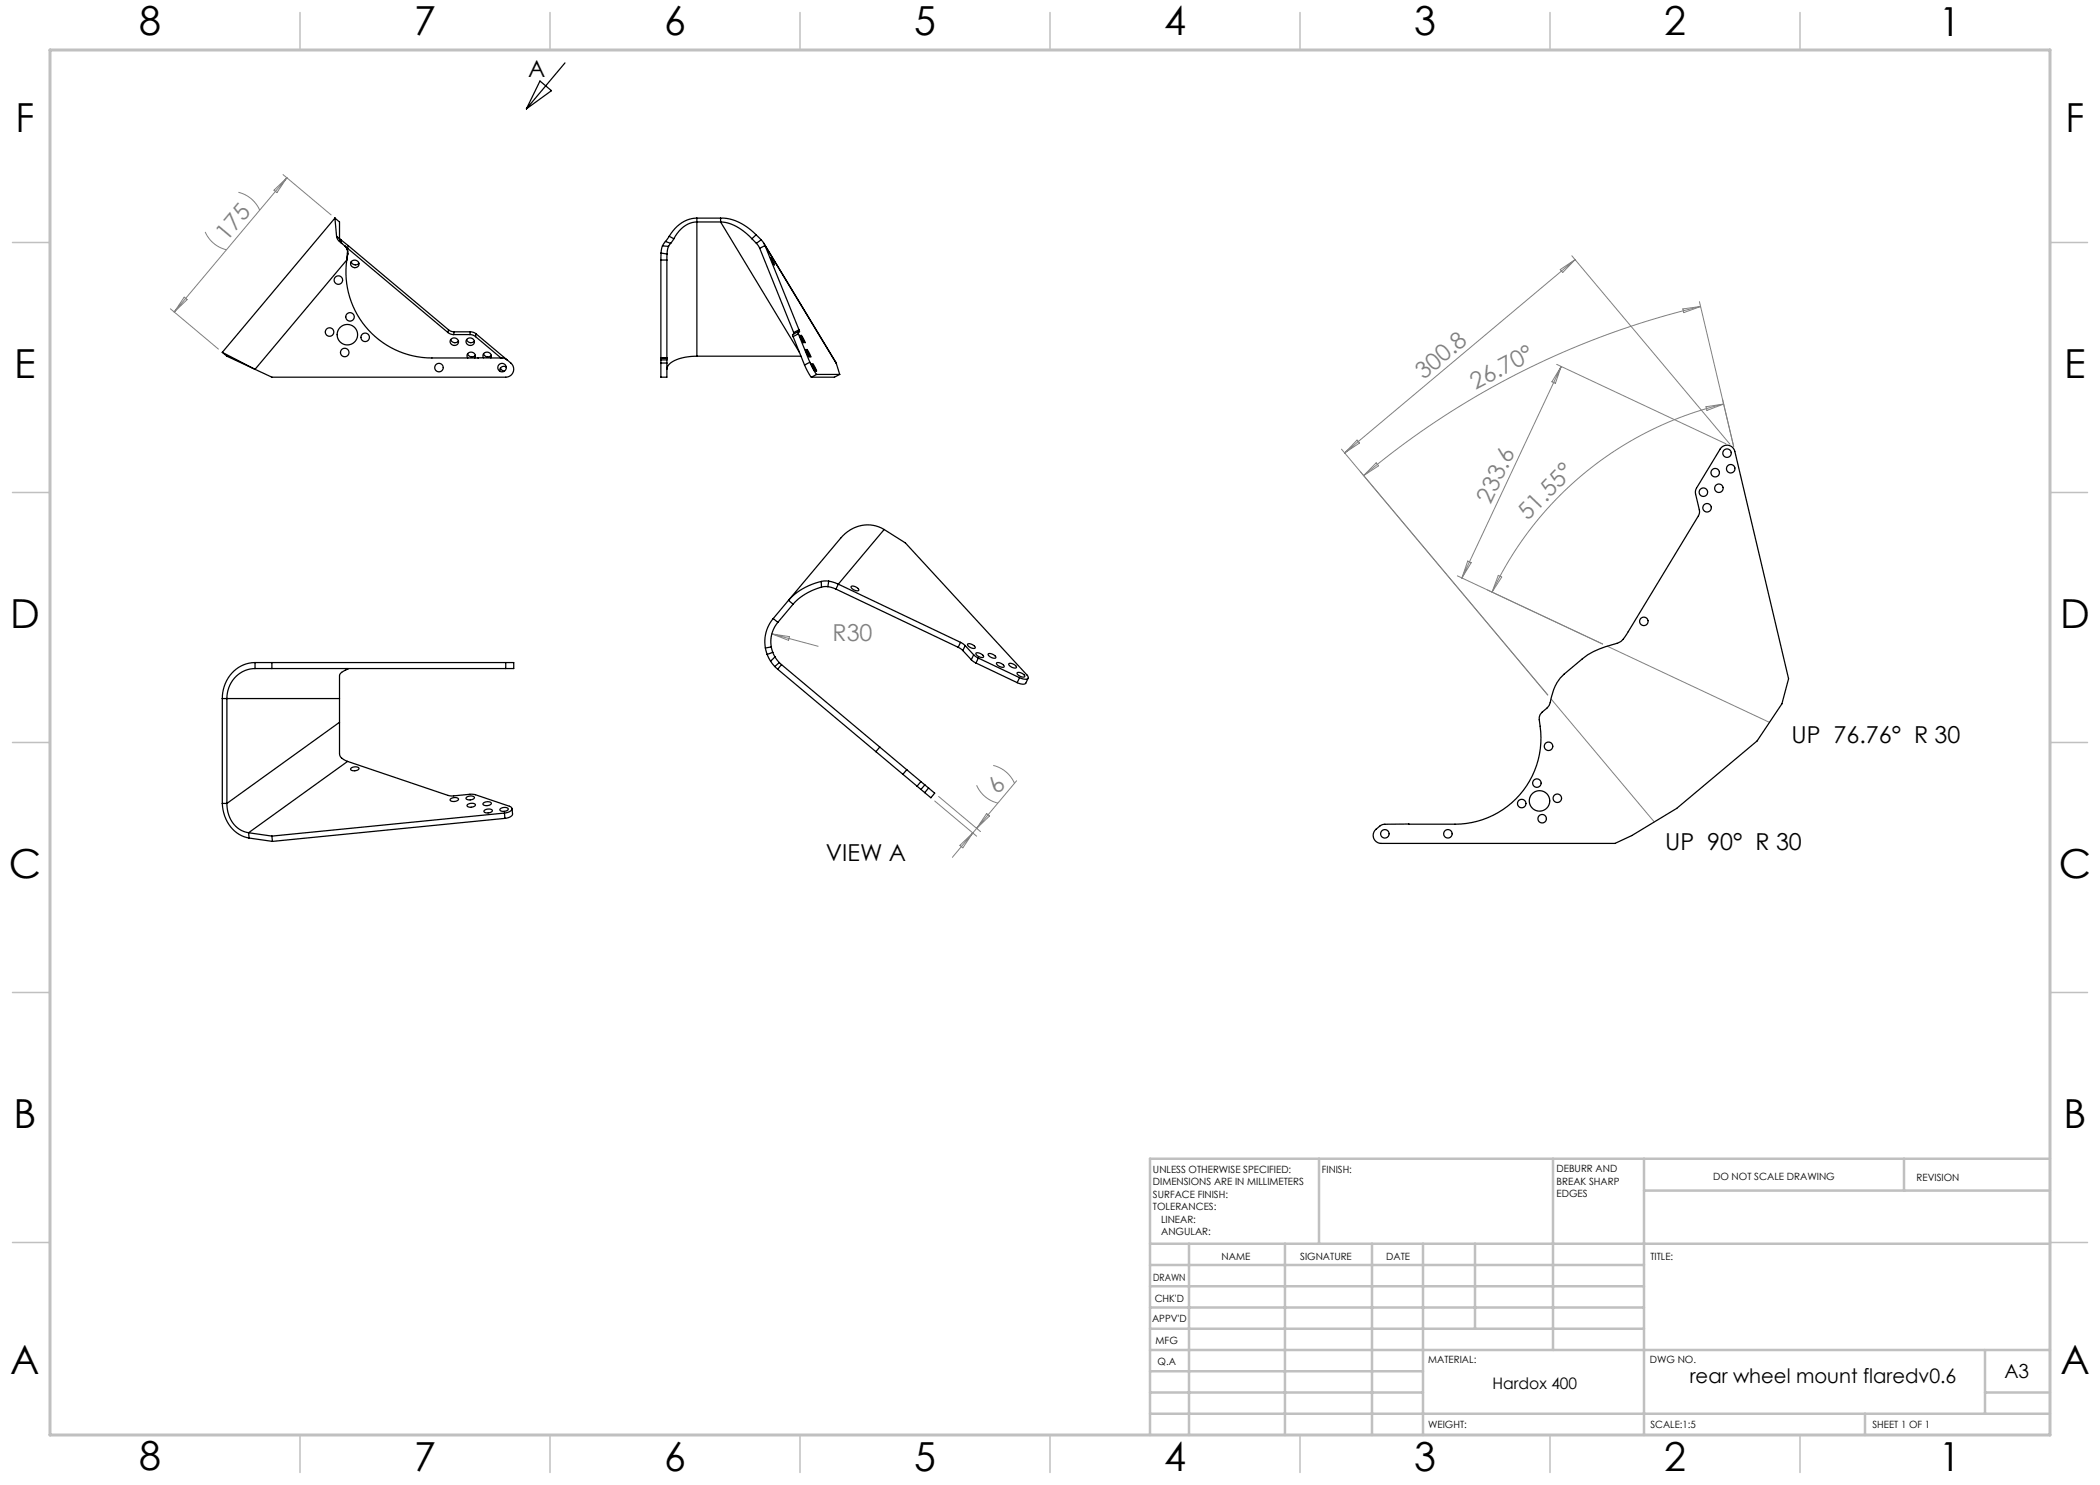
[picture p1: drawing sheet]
<svg xmlns="http://www.w3.org/2000/svg" width="420mm" height="297mm" viewBox="0 0 420 297" stroke-linecap="round" stroke-linejoin="round" font-family="sans-serif">
<g fill="none" stroke="#808080" stroke-width=".2">
<path d="M47.7 38.5a6.2 6.2 0 0 1 4.2 3.5M54.8 38l2.6-2.4-2 2.9zM56.6 34.9l9.6 8.1M57.4 35.6l-22.6 26.8M36.8 59.4l.6 .5-2.6 2.5zM41 46.4a6.2 6.2 0 0 0 4.3 3.6M312 53.9l3-2-2.5 2.6zM314.4 51.2l31.6 37.6M315 51.9l-46.1 38.7M34.1 61.8l9.6 8M311.3 72.9l33.9 15.9M312.2 73.3l-19.8 42.3"/>
<path d="M312.2 73.3l-1.1 3.4-.7-.3zM336.6 61.8l3.5-.5-3.3 1.2zM339.9 60.3l6.8 29M340.1 61.3a163.3 163.3 0 0 0-67.4 33.8M268.3 89.8l41.3 49.2M271.4 88l.5 .6-3 2zM275.2 92.6l.5 .6-3 1.9zM341.2 81.4l3.5-.6-3.3 1.3zM344.7 80.8a68.6 68.6 0 0 0-46.3 37.6M291.5 115.2l29 13.6M293.5 112.2l.7 .3-1.8 3.1zM299.7 115.1l.6 .3-1.9 3z"/>
<path d="M154.4 126.8l9.2 2.5M154.4 126.8l3.5 .5-.2 .8zM310.2 139.8l20.7 24.6M321.4 129.2l32.5 15.3M187.7 159.3l8.4 7M195.3 157a6.2 6.2 0 0 0 4.3 3.6M198.6 153.1a6.2 6.2 0 0 1 4.3 3.6M203.3 156.2l-8.7 10.4M186.9 160.2l8.4 7M192 169.1l2.6-2.5-2 3zM194.6 166.6l-4.1 4.9M197.3 162.7l.6 .5-2.6 2.5z"/>
</g>
<g fill="none" stroke="#000" stroke-width=".25">
<path d="M108 16.2l2.3 1.9-5 3.7zM113 12.6l-7.7 9.2M67 43.6l.3 3.7M67 43.6l.9 .8v3.3M67 43.6v.1M67 43.6l-22.5 26.9M67.3 47.3a3.7 3.7 0 0 0 1.5 1.8l.1 .1M67.3 47.3l.6 .4M67.9 47.7l.1 .6 .3 .4-.1-.7M67.9 47.7l.3 .3M68.2 48l1.4 1.1M68.9 49.2l.5 .6 .1 .8"/>
<path d="M68.9 49.2a1.68 1.68 0 0 1 .7 1.5v.1M69.1 49.3l.4 .4M69.4 52a17.2 17.2 0 0 0 17 19.6h14l1 .4M69.4 52l-18.4 21.9M69.5 50.6l.1 .2M69.5 50.6l-.1 1.4M69.5 49.7l-.1 .1M69.5 49.7l20.1 16.8M69.6 50.8l-.2 1.2M69.6 49.1l-.1 .6M69.6 49.1l20.1 16.9M70.2 52.4a.9 .9 0 0 0 1.6 .2"/>
<path d="M132.2 52v19.6M132.2 52h1.2M132.2 50.6l1.2 .2M132.2 50.6v1.4M132.5 49.2l-.3 1.4M132.5 49.2l1.2 .1M133.1 48.3l-.6 .9M133.1 48.3l1 .4M133.4 52v19.6M133.4 50.8v1.2M133.7 49.3l-.3 1.5M133.8 47.3l-.7 1"/>
<path d="M133.8 47.3l1 .4M134.1 48.7l-.4 .6M134.8 47.7l-.7 1M139.4 43.6a6.6 6.6 0 0 0-5.6 3.7M139.4 43.6v27.6M139.4 43.6h4.7M144.1 44.4h-4.7a5.4 5.4 0 0 0-4.6 3.3M144.1 43.6a9.9 9.9 0 0 1 7.1 3.4M144.1 44.4a9.3 9.3 0 0 1 6.3 3.3M144.1 44.4l15.8 26.1M144.1 43.6v.8M150.4 47.7l.9 1"/>
<path d="M151.2 47l1 1M151.2 47l-.8 .7M151.3 48.7l.6 1M151.9 49.7l6.8 16.8M152.2 48l.8 1.1M152.2 48l-.9 .7M152.8 48.6l14.5 24.1M153 49.1l6.8 16.9M153 49.1l14.3 23.6M153 49.1l-1.1 .6M154.1 51.5l.8 1.5zM44.5 70.5l6.5 3.4"/>
<path d="M44.5 70.5l.9 .7 5.6 2.7M89.6 66.5l.5 .3 .6 .1M89.7 66l.5 .3 .6 .1M89.7 66l-.1 .5M90.1 67.9a.9 .9 0 0 0 1.6 .3M90.7 66.9h3.3M90.8 66.4l-.1 .5M90.8 66.4h3.3M93.3 67.9a.9 .9 0 0 0 1.6 .3M93.5 70.8a.9 .9 0 0 0 1.6 .2M93.6 71.6a.8 .8 0 0 1 .7-1.2 .8 .8 0 0 1 .7 1.2M94 66.9l.6 .1 .5 .3"/>
<path d="M94.1 66.4l.6 .1 .5 .3M94.1 66.4l-.1 .5M95.1 67.3l5.1 4.3M95.2 66.8l7 5.8a1.6 1.6 0 0 1 .4 1.8 1.6 1.6 0 0 1-1.5 1h-46.7l-3.4-1.5M95.2 66.8l-.1 .5M96.7 70.8a.9 .9 0 0 0 1.6 .2M96.7 71.6a.8 .8 0 0 1 .8-1.2 .8 .8 0 0 1 .7 1.2M100.1 73.6l.2 .4 .6 .2M101.2 73.4a.79 .79 0 0 0-.9 0 .79 .79 0 0 0-.3 .9M132.2 72.6v2.8h1.2v-2.8M132.2 71.6v.4M132.2 71.6h1.2"/>
<path d="M132.2 72.6h1.2M132.2 72h1.2M132.2 71.6h.1M132.2 72v.6M133.4 71.6v.4M133.4 71.6h.1M133.4 72v.6M139.4 71.2a7.4 7.4 0 0 0-5.8 1.9l-.2 .8M139.4 71.2h20.8M158.6 67.3l2.3 5.7M158.7 66.5l.1 .3M159.6 66.4l-1.1 .5 .1 .4"/>
<path d="M159.7 66.8l2.3 5.7M159.7 66.8l-1.1 .5M159.8 66l.1 .4h-.3l.1 .4M159.8 66l-1.1 .5M159.9 67l.8 1.5zM160.2 67l.8 1.5zM160.9 73l1.4 2.4M161.1 69.9l.7 1.5zM161.4 69.9l.8 1.5zM162 72.5l1.3 2.4M162 72.5l-1.1 .5M162.2 72.7l.8 1.5z"/>
<path d="M162.5 72.7l.8 1.5zM163.3 74.9h4.6M163.3 74.9l-1 .5M167.3 72.7l.6 2.2M167.9 74.9l-1 .5h-4.6M344.2 89.5a1.6 1.6 0 0 1 2.8 .8l10.7 45.4-1.3 5.1-5 7.4-16.1 13.5-8.9 5.4-3.4 1.6h-46.8a1.6 1.6 0 0 1-1.5-1.1 1.6 1.6 0 0 1 .5-1.7l1-.8 .6-.2 14.2-.1a17.3 17.3 0 0 0 16.9-20.8 2.3 2.3 0 0 1 1.5-2.4 2.76 2.76 0 0 0 .9-2.1 8.6 8.6 0 0 1 2.5-4.7l3.7-3a18.2 18.2 0 0 1 7.1-3.2 4.3 4.3 0 0 0 2.1-2.3l14.1-23.3 .1-.9-.8-3.4 .1-.8zM164.2 116.3a12.5 12.5 0 0 0-6.5 3.8l.9 .7M164.2 116.3l.1 1.1M164.3 117.4a11.7 11.7 0 0 0-5.7 3.4M165.6 117.3l-1.3 .1M165.6 117.3l1.6 .5M165.7 116.2l2 .6"/>
<path d="M165.7 116.2l-1.5 .1M165.7 116.2l-.1 1.1M167.2 117.8l24.4 11.7M167.7 116.8l24.4 11.7M167.7 116.8l-.5 1M170.2 117.3a1.15 1.15 0 0 1 1.5 .8 1.25 1.25 0 0 1-1.5-.8zM176.8 105.9l4.3 2.7 24.3 26.4a.48 .48 0 0 1 .2 .7 .48 .48 0 0 1-.7 .1l-1-.3M176.8 105.9a6.7 6.7 0 0 0-8.7 1.7l-13.5 16.1M176.8 105.9l-9.1 10.9M44.5 139.7h23.4M44.5 139.7v21M51 132.5a6.9 6.9 0 0 0-6.5 7.2"/>
<path d="M51 133.7a5.8 5.8 0 0 0-5.6 6v21M51 133.7h50.1M51 132.5v1.2M51 132.5h50.1M54.4 132.5v1.2M67.9 139.7v4.8M69.4 133.7h.2M69.6 133.7h.1M69.6 133.7l-.2 .2a1.89 1.89 0 0 0-1.5 2.2v3.6M69.6 133.7v.1M101.1 132.5h1.6v1.2h-1.6M101.1 132.5v1.2"/>
<path d="M153.1 129.6l.3 1.3M153.4 130.9l.7 1.3M154.1 132.2l.9 1.1M154.3 129.4l.3 1.1M154.3 129.4l-1.2 .2M154.6 130.5l.4 .9M154.6 130.5l-1.2 .4M154.6 123.7a7.2 7.2 0 0 0-1.5 5.9M154.6 123.7l1 .8M155 133.3l.5 .5M155 131.4l-.9 .8M155 131.4l.9 1.1"/>
<path d="M155.5 133.8l19.7 16.5M155.6 124.5a6 6 0 0 0-1.3 4.9M155.9 132.5l-.9 .8M155.9 132.5l.4 .4M156.3 132.9l19.7 16.5M156.3 132.9l-.8 .9M158.6 120.8l-3 3.7M191.6 129.5l1 .6M192.1 128.5l.9 .6M192.1 128.5l-.5 1M192.6 130.1l1.7 1.9M193 129.1l1.7 1.9"/>
<path d="M193 129.1l-.4 1M193.5 128.8a1.15 1.15 0 0 1 1.5 .8 1.25 1.25 0 0 1-1.5-.8zM194.3 132l.9 .6M194.7 131l1 .6M194.7 131l-.4 1M195.2 130.6a1.15 1.15 0 0 1 1.5 .8 1.25 1.25 0 0 1-1.5-.8zM195.2 132.6l8.2 3.9M195.7 131.6l8.2 3.9M195.7 131.6l-.5 1M197.6 130.8a1.15 1.15 0 0 1 1.5 .8 1.25 1.25 0 0 1-1.5-.8zM199.3 132.6a1.15 1.15 0 0 1 1.5 .8 1.25 1.25 0 0 1-1.5-.8zM201.8 132.8a1.15 1.15 0 0 1 1.5 .8 1.25 1.25 0 0 1-1.5-.8z"/>
<path d="M203.4 134.6a1.15 1.15 0 0 1 1.5 .8 1.25 1.25 0 0 1-1.5-.8zM203.9 135.5l-.5 1M205.6 135.6l-.4 1a1.38 1.38 0 0 1-1.8-.1M67.9 144.5v3.6a8.6 8.6 0 0 0 .2 3.3l1.4 .9M67.9 144.5l-22.5 16.2M69.5 152.3l20.2 6.8 .9 .1 4.3-.3 7 2.3a.54 .54 0 0 1 .5 .6 .54 .54 0 0 1-.5 .5l-1 .3M69.5 152.3l-19.8 14.2M70.2 153.7a1.16 1.16 0 0 1 1.6 0 1.16 1.16 0 0 1-1.7 .2zM90.1 159.8a1.16 1.16 0 0 1 1.6 .1 1.16 1.16 0 0 1-1.7 .1zM93.3 159.5a1.16 1.16 0 0 1 1.6 0 1.16 1.16 0 0 1-1.7 .2zM175.2 150.3l8.2 6.9M176 149.4l-.8 .9"/>
<path d="M176 149.4l8.2 6.9M181.4 153.9l-.8 1M183.4 157.2l.8 .7M184.2 156.3l.8 .7M184.2 156.3l-.8 .9M184.2 157.9l.7 .6M185 157l-.8 .9M185 157l.7 .6M185.7 157.6l1.2 1-.7 1-1.3-1.1M185.7 157.6l-.8 .9M44.5 160.7a6.9 6.9 0 0 0 5.3 6.9M44.5 160.7h.9"/>
<path d="M45.4 160.7a5.6 5.6 0 0 0 4.3 5.8M49.7 166.5l.1 1.1M49.7 166.5l4.7 .7M49.8 167.6l4.7 .7M54.4 167.2l.1 1.1M93.5 160.9a1.16 1.16 0 0 1 1.6 .1 1.16 1.16 0 0 1-1.7 .1zM96.7 160.6a1.16 1.16 0 0 1 1.6 .1 1.16 1.16 0 0 1-1.7 .1zM96.9 162.1a1.16 1.16 0 0 1 1.6 .1 1.16 1.16 0 0 1-1.7 .1zM100 161.8a1.16 1.16 0 0 1 1.7 0 1.16 1.16 0 0 1-1.7 .2zM100.9 162.6l-46.5 4.6M100.9 162.6l.1 1.1M101 163.7l-46.5 4.6"/>
<path d="M102.4 161.7l.1 1.1a1.35 1.35 0 0 1-1.5 .9"/>
<circle cx="67.7" cy="56" r=".85"/>
<circle cx="70.9" cy="52.7" r=".8"/>
<circle cx="65.9" cy="66.4" r=".85"/>
<circle cx="68.9" cy="70.5" r=".85"/>
<circle cx="69.5" cy="66.9" r="2.05"/>
<circle cx="70" cy="63.4" r=".85"/>
<circle cx="73" cy="67.5" r=".85"/>
<circle cx="87.8" cy="73.5" r=".85"/>
<circle cx="90.8" cy="68.3" r=".8"/>
<circle cx="94" cy="68.3" r=".8"/>
<circle cx="100.4" cy="73.5" r=".85"/>
<circle cx="340.7" cy="98.4" r=".85"/>
<circle cx="343" cy="94.5" r=".85"/>
<circle cx="343.8" cy="97.7" r=".85"/>
<circle cx="345.4" cy="90.6" r=".85"/>
<circle cx="346.1" cy="93.7" r=".85"/>
<circle cx="341.4" cy="101.6" r=".85"/>
<circle cx="328.8" cy="124.3" r=".85"/>
<circle cx="307.4" cy="156.6" r=".85"/>
<circle cx="309.7" cy="149.3" r=".85"/>
<circle cx="311.5" cy="159.7" r=".85"/>
<circle cx="277" cy="166.8" r=".85"/>
<circle cx="289.6" cy="166.8" r=".85"/>
<circle cx="304.3" cy="160.7" r=".85"/>
<circle cx="307.9" cy="160.2" r="2.05"/>
<circle cx="308.4" cy="163.7" r=".85"/>
</g>
<path d="M410 231.8v55.2h-187.2" fill="none" stroke="#c0c0c0" stroke-width=".2"/>
<g fill="none" stroke="#c0c0c0" stroke-width=".5">
<path d="M263.8 231.8v17M310.6 231.8v38.2M328.8 231.8v55.2M328.8 238.1h81.2M380.8 231.8v6.3M410 231.8h-180v55.2M230 248.8h180M230 257.3h98.8M230 253h98.8M237.8 248.8v38.2M257 248.8v38.2M274.4 248.8v38.2"/>
<path d="M284.6 248.8v38.2M295 248.8v17M230 265.8h98.8M230 261.5h98.8M230 278.5h54.6M230 274.3h54.6M230 270h180M397 278.5h13M397 270v12.8M230 282.8h180M373 282.8v4.2"/>
</g>
<g fill="none" stroke="#c0c0c0" stroke-width=".3">
<path d="M60 2.5v7.5M110 2.5v7.5M160 2.5v7.5M210 2.5v7.5M260 2.5v7.5M310 2.5v7.5M360 2.5v7.5M2.5 48.5h7.5M410 48.5h7.5M2.5 98.5h7.5M410 98.5h7.5M2.5 148.5h7.5"/>
<path d="M410 148.5h7.5M2.5 198.5h7.5M410 198.5h7.5M2.5 248.5h7.5M410 248.5h7.5M60 287v7.5M110 287v7.5M160 287v7.5M210 287v7.5M260 287v7.5M310 287v7.5M360 287v7.5"/>
</g>
<path d="M10 10h400v277h-400z" fill="none" stroke="#c0c0c0" stroke-width=".6"/>
<g font-size="8">
<text x="27.8" y="7">8</text>
<text x="82.8" y="7.1">7</text>
<text x="132.8" y="7.1">6</text>
<text x="182.8" y="7.1">5</text>
<text x="232.8" y="7.1">4</text>
<text x="282.8" y="7.1">3</text>
<text x="332.8" y="7.1">2</text>
<text x="387.8" y="7.1">1</text>
<text x="3.1" y="26.3">F</text>
<text x="413.1" y="26.3">F</text>
<text x="2.9" y="75.6">E</text>
<text x="412.9" y="75.6">E</text>
<text x="2" y="125.6">D</text>
<text x="412" y="125.6">D</text>
<text x="1.8" y="175.6">C</text>
<text x="411.8" y="175.6">C</text>
<text x="2.7" y="225.6">B</text>
<text x="412.7" y="225.6">B</text>
<text x="2.1" y="274.9">A</text>
<text x="412.1" y="274.8">A</text>
<text x="27.8" y="294">8</text>
<text x="82.8" y="294.1">7</text>
<text x="132.8" y="294.1">6</text>
<text x="182.8" y="294.1">5</text>
<text x="232.8" y="294.1">4</text>
<text x="282.8" y="294.1">3</text>
<text x="332.8" y="294.1">2</text>
<text x="387.8" y="294.1">1</text>
</g>
<g font-size="4.7">
<text x="105.7" y="15.5">A</text>
<text x="358.3" y="148.6">UP 76.76° R 30</text>
<text x="165.2" y="172.2">VIEW A</text>
<text x="333.1" y="170.1">UP 90° R 30</text>
</g>
<g font-size="4.7" fill="#808080">
<text x="45.3" y="48.3" transform="rotate(-50 45.3 48.3)">175</text>
<text x="284.8" y="76" transform="rotate(-40 284.8 76)">300.8</text>
<text x="295.1" y="78" transform="rotate(-28 295.1 78)">26.70°</text>
<text x="298.1" y="101" transform="rotate(-65 298.1 101)">233.6</text>
<text x="305.6" y="104.3" transform="rotate(-46 305.6 104.3)">51.55°</text>
<text x="166.5" y="128.2">R30</text>
<text x="199.6" y="159" transform="rotate(-50 199.6 159)">6</text>
</g>
<text font-size="4" x="338" y="276.6">rear wheel mount flaredv0.6</text>
<text font-size="3.9" x="400.9" y="275.5">A3</text>
<text font-size="3.2" x="298.5" y="277.9">Hardox 400</text>
<g font-size="2">
<text x="230.6" y="234.6">UNLESS OTHERWISE SPECIFIED:</text>
<text x="230.6" y="237.1">DIMENSIONS ARE IN MILLIMETERS</text>
<text x="230.6" y="239.6">SURFACE FINISH:</text>
<text x="264.4" y="234.6">FINISH:</text>
<text x="311.3" y="234.5">DEBURR AND</text>
<text x="311.3" y="237">BREAK SHARP</text>
<text x="311.3" y="239.5">EDGES</text>
<text x="342.6" y="236">DO NOT SCALE DRAWING</text>
<text x="383.3" y="236.2">REVISION</text>
<text x="230.6" y="242.1">TOLERANCES:</text>
<text x="232.2" y="244.6">LINEAR:</text>
<text x="232.2" y="247.1">ANGULAR:</text>
<text x="244.3" y="252">NAME</text>
<text x="260" y="251.9">SIGNATURE</text>
<text x="277.2" y="251.9">DATE</text>
<text x="330.1" y="251.9">TITLE:</text>
<text x="230.6" y="256.1">DRAWN</text>
<text x="230.9" y="260.3">CHK'D</text>
<text x="230.4" y="264.4">APPV'D</text>
<text x="231.1" y="268.8">MFG</text>
<text x="231.5" y="273">Q.A</text>
<text x="285.6" y="272.5">MATERIAL:</text>
<text x="330" y="272.5">DWG NO.</text>
<text x="285.6" y="285.5">WEIGHT:</text>
<text x="330.1" y="285.6">SCALE:1:5</text>
<text x="374.5" y="285.6">SHEET 1 OF 1</text>
</g>
</svg>
